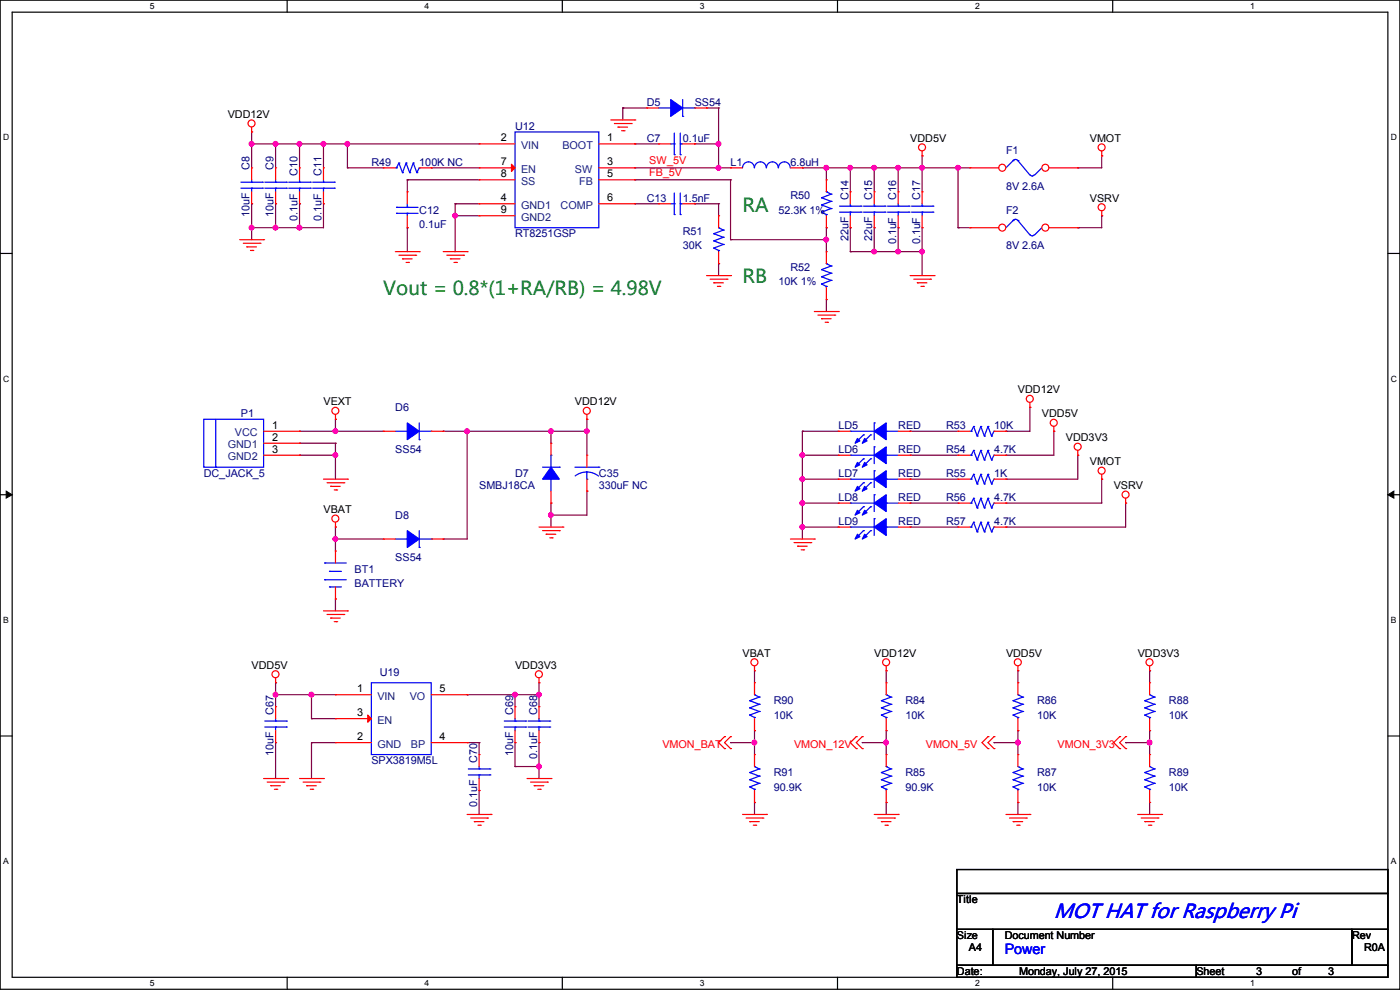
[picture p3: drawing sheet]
<svg xmlns="http://www.w3.org/2000/svg" width="297mm" height="210mm" viewBox="0 0 297 210" stroke-linecap="round" stroke-linejoin="round" font-family="sans-serif">
<path d="M0 0h297v209.8h-297zM2.6 2.6h291.8v204.7h-291.8z" fill="none" stroke="#000" stroke-width=".25"/>
<g fill="#fff">
<path d="M31.7 .3h1v2h-1z"/>
<path d="M31.7 207.6h1v1.9h-1z"/>
</g>
<path d="M60.9 0v2.6M60.9 207.3v2.5" fill="none" stroke="#000" stroke-width=".25"/>
<g fill="#fff">
<path d="M90.1 .3h1v2h-1z"/>
<path d="M90.1 207.6h1v1.9h-1z"/>
</g>
<path d="M119.3 0v2.6M119.3 207.3v2.5" fill="none" stroke="#000" stroke-width=".25"/>
<g fill="#fff">
<path d="M148.5 .3h.9v2h-.9z"/>
<path d="M148.5 207.6h.9v1.9h-.9z"/>
</g>
<path d="M177.7 0v2.6M177.7 207.3v2.5" fill="none" stroke="#000" stroke-width=".25"/>
<g fill="#fff">
<path d="M206.8 .3h1v2h-1z"/>
<path d="M206.8 207.6h1v1.9h-1z"/>
</g>
<path d="M236.1 0v2.6M236.1 207.3v2.5" fill="none" stroke="#000" stroke-width=".25"/>
<g fill="#fff">
<path d="M265.2 .3h1v2h-1z"/>
<path d="M265.2 207.6h1v1.9h-1z"/>
<path d="M.7 28.2h1.2v1.9h-1.2z"/>
<path d="M295.1 28.2h1.2v1.9h-1.2z"/>
<path d="M.7 79.3h1.2v2h-1.2z"/>
<path d="M295.1 79.3h1.2v2h-1.2z"/>
</g>
<path d="M0 53.8h2.6M294.4 53.8h2.6" fill="none" stroke="#000" stroke-width=".25"/>
<g fill="#fff">
<path d="M.7 130.5h1.2v2h-1.2z"/>
<path d="M295.1 130.5h1.1v2h-1.1z"/>
</g>
<path d="M0 104.9h2.6M294.4 104.9h2.6" fill="none" stroke="#000" stroke-width=".25"/>
<path d="M1.3 104.2l1.3 .7-1.3 .8zM294.4 104.9l1.3-.7v1.5z" fill="#000" stroke="#000" stroke-width=".21"/>
<g fill="#fff">
<path d="M.7 181.7h1.2v2h-1.2z"/>
<path d="M295.1 181.7h1.1v2h-1.1z"/>
</g>
<path d="M0 156.1h2.6M294.4 156.1h2.6M203 184.4h91.4v5.1h-91.4zM203 189.5h91.4v7.6h-91.4zM203 197.1h7.6v7.7h-7.6zM210.6 197.1h76.2v7.7h-76.2zM286.8 197.1h7.6v7.7h-7.6zM203 204.8h50.8v2.5h-50.8zM253.8 204.8h40.6v2.5h-40.6z" fill="none" stroke="#000" stroke-width=".25"/>
<g fill="none" stroke="#800040" stroke-width=".25">
<path d="M53.4 30.5h.1M53.4 28h.1M53.4 28v7.6M53.4 30.5h48.2M58.5 30.5h.1M58.5 30.5v5.1M63.5 30.5h.1M63.5 30.5v5.1M68.6 30.5h.1M68.6 30.5v5.1M73.7 35.6h.1M73.7 30.5h.1"/>
<path d="M73.7 35.6h7.6M73.7 30.5v5.1M86.4 38.1h.1M86.4 38.1v2.6M86.4 38.1h15.2M91.5 35.6h.1M91.5 35.6h10.1M132.1 22.9h.1M132.1 22.9v2.5M132.1 22.9h5.1M134.7 30.5h.1M134.7 38.1h.1"/>
<path d="M134.7 35.6h.1M134.7 35.6h20.3M134.7 30.5h5M134.7 38.1h20.3M147.4 30.5h.1M147.4 30.5h5M149.9 22.9h.1M149.9 22.9h2.5M152.4 35.6h.1M152.4 30.5h.1M152.4 22.9h.1M152.4 22.9v12.7"/>
<path d="M155 38.1h.1M155 38.1v12.7M170.2 35.6h.1M170.2 35.6h35.6M175.3 35.6h.1M175.3 35.6v2.5M180.4 35.6h.1M180.4 35.6v5.1M185.5 35.6h.1M185.5 35.6v5.1M190.5 35.6h.1M190.5 35.6v5.1"/>
<path d="M195.6 33.1h.1M195.6 35.6h.1M195.6 33.1v7.6M203.2 35.6h.1M203.2 35.6v12.7M228.6 35.6h.1M233.7 33.1h.1M233.7 33.1v2.5h-5.1M53.4 48.3h.1M53.4 43.2h.1M53.4 43.2v7.6M58.5 48.3h.1"/>
<path d="M58.5 43.2h.1M58.5 43.2v5.1M63.5 43.2h.1M63.5 48.3h.1M63.5 43.2v5.1M68.6 43.2h.1M68.6 43.2v5.1h-15.2M86.4 48.3h.1M86.4 48.3v5.1M96.6 45.8h.1M96.6 43.2h.1M96.6 43.2v10.2"/>
<path d="M96.6 43.2h5M96.6 45.8h5M134.7 43.2h.1M134.7 43.2h5M147.4 43.2h.1M147.4 43.2h5M152.4 43.2h.1M152.4 55.9h.1M152.4 43.2v2.6M152.4 55.9v2.6M155 50.8h.1M155 50.8h20.3"/>
<path d="M175.3 50.8h.1M175.3 48.3h.1M175.3 48.3v5.1M180.4 48.3h.1M180.4 53.4h.1M180.4 48.3v5.1M180.4 53.4h15.2M185.5 53.4h.1M185.5 48.3h.1M185.5 48.3v5.1M190.5 48.3h.1M190.5 53.4h.1"/>
<path d="M190.5 48.3v5.1M195.6 53.4h.1M195.6 48.3h.1M195.6 48.3v10.2M203.2 48.3h.1M203.2 48.3h2.6M228.6 48.3h.1M233.7 45.8h.1M233.7 45.8v2.5h-5.1M175.3 63.5h.1M175.3 63.5v2.6M63.5 91.5h.1"/>
<path d="M63.5 94h.1M63.5 96.6h.1M63.5 91.5h17.8M63.5 94h7.7M63.5 96.6h7.7M71.2 94h.1M71.2 96.6h.1M71.2 88.9h.1M71.2 91.5h.1M71.2 88.9v2.6M71.2 94v7.6M94 91.5h.1"/>
<path d="M94 91.5h30.5M99.1 91.5h.1M99.1 91.5v22.8h-5.1M116.9 91.5h.1M116.9 91.5v2.5M124.5 88.9h.1M124.5 91.5h.1M124.5 88.9v7.7M170.2 96.6h.1M170.2 91.5h.1M170.2 91.5h7.6M170.2 96.6h7.6"/>
<path d="M170.2 91.5v22.8M193.1 96.6h.1M193.1 91.5h.1M193.1 91.5h10.1M193.1 96.6h10.1M213.4 96.6h.1M213.4 91.5h.1M218.5 86.4h.1M218.5 86.4v5.1h-5.1M223.6 91.5h.1M223.6 91.5v5.1h-10.2M228.6 96.6h.1"/>
<path d="M228.6 96.6v5h-15.2M71.2 111.8h.1M71.2 114.3h.1M71.2 111.8v5.1M71.2 114.3h10.1M94 114.3h.1M116.9 109.3h.1M116.9 106.7h.1M116.9 106.7v5.1M124.5 104.2h.1M124.5 104.2v5.1h-7.6M170.2 101.6h.1"/>
<path d="M170.2 106.7h.1M170.2 111.8h.1M170.2 101.6h7.6M170.2 106.7h7.6M170.2 111.8h7.6M193.1 101.6h.1M193.1 106.7h.1M193.1 111.8h.1M193.1 101.6h10.1M193.1 106.7h10.1M193.1 111.8h10.1M213.4 101.6h.1"/>
<path d="M213.4 106.7h.1M213.4 111.8h.1M233.7 101.6h.1M233.7 101.6v5.1h-20.3M238.8 106.7h.1M238.8 106.7v5.1h-25.4M71.2 127h.1M71.2 127v2.6M58.5 144.8h.1M58.5 147.4h.1M58.5 157.5h.1M58.5 144.8v5.1"/>
<path d="M58.5 157.5v7.6M58.5 147.4h12.7M66.1 152.4h.1M66.1 147.4h.1M66.1 157.5h.1M66.1 157.5h5.1M66.1 152.4h5.1M66.1 147.4v5M66.1 157.5v7.6M99.1 157.5h.1M99.1 147.4h.1M99.1 157.5h2.5"/>
<path d="M99.1 147.4h15.2M101.6 157.5h.1M101.6 157.5v2.6M109.3 157.5h.1M109.3 147.4h.1M109.3 147.4v2.5M109.3 157.5v5.1M114.3 147.4h.1M114.3 144.8h.1M114.3 157.5h.1M114.3 144.8v5.1M114.3 157.5v7.6"/>
<path d="M155 157.5h.1M155 157.5h5.1M160.1 142.3h.1M160.1 155h.1M160.1 157.5h.1M160.1 142.3v2.5M160.1 155v5.1M182.9 157.5h.1M182.9 157.5h5.1M188 142.3h.1M188 155h.1M188 157.5h.1"/>
<path d="M188 142.3v2.5M188 155v5.1M210.9 157.5h.1M210.9 157.5h5M215.9 142.3h.1M215.9 155h.1M215.9 157.5h.1M215.9 142.3v2.5M215.9 155v5.1M238.8 157.5h.1M238.8 157.5h5.1M243.9 142.3h.1"/>
<path d="M243.9 155h.1M243.9 157.5h.1M243.9 142.3v2.5M243.9 155v5.1M101.6 167.7h.1M101.6 167.7v5.1M109.3 162.6h.1M109.3 162.6h5M114.3 162.6h.1M160.1 170.2h.1M160.1 170.2v2.6M188 170.2h.1"/>
<path d="M188 170.2v2.6M215.9 170.2h.1M215.9 170.2v2.6M243.9 170.2h.1M243.9 170.2v2.6"/>
</g>
<g fill="#f0f" stroke="#f0f" stroke-width=".25">
<circle cx="195.6" cy="53.4" r=".49"/>
<circle cx="195.6" cy="35.6" r=".49"/>
<circle cx="190.5" cy="53.4" r=".49"/>
<circle cx="185.4" cy="53.4" r=".49"/>
<circle cx="190.5" cy="35.6" r=".49"/>
<circle cx="185.4" cy="35.6" r=".49"/>
<circle cx="180.4" cy="35.6" r=".49"/>
<circle cx="53.4" cy="48.3" r=".49"/>
<circle cx="53.4" cy="30.5" r=".49"/>
<circle cx="63.5" cy="30.5" r=".49"/>
<circle cx="58.4" cy="30.5" r=".49"/>
<circle cx="58.4" cy="48.3" r=".49"/>
<circle cx="152.4" cy="30.5" r=".49"/>
<circle cx="175.3" cy="35.6" r=".49"/>
<circle cx="96.5" cy="45.7" r=".49"/>
<circle cx="152.4" cy="35.6" r=".49"/>
<circle cx="175.3" cy="50.8" r=".49"/>
<circle cx="68.6" cy="30.5" r=".49"/>
<circle cx="63.5" cy="48.3" r=".49"/>
<circle cx="71.1" cy="96.5" r=".49"/>
<circle cx="73.7" cy="30.5" r=".49"/>
<circle cx="71.1" cy="114.3" r=".49"/>
<circle cx="71.1" cy="91.5" r=".49"/>
<circle cx="99.1" cy="91.5" r=".49"/>
<circle cx="116.9" cy="109.2" r=".49"/>
<circle cx="124.5" cy="91.5" r=".49"/>
<circle cx="116.9" cy="91.5" r=".49"/>
<circle cx="170.2" cy="101.6" r=".49"/>
<circle cx="170.2" cy="96.5" r=".49"/>
<circle cx="203.2" cy="35.6" r=".49"/>
<circle cx="170.2" cy="111.8" r=".49"/>
<circle cx="170.2" cy="106.7" r=".49"/>
<circle cx="188" cy="157.5" r=".49"/>
<circle cx="215.9" cy="157.5" r=".49"/>
<circle cx="243.9" cy="157.5" r=".49"/>
<circle cx="160" cy="157.5" r=".49"/>
<circle cx="58.4" cy="147.3" r=".49"/>
<circle cx="66.1" cy="147.3" r=".49"/>
<circle cx="114.3" cy="147.3" r=".49"/>
<circle cx="109.2" cy="147.3" r=".49"/>
<circle cx="114.3" cy="162.6" r=".49"/>
</g>
<g fill="none" stroke="#f00" stroke-width=".25">
<path d="M53.4 28h.1M53.4 35.6h.1M53.4 27v1M53.4 35.6v2.5M129.6 25.4h5.1M130.3 26.2h3.6M131.1 27h.1M131.1 27h2M131.9 27.7h.5M132.4 27.7h.1M133.9 26.2h.1M134.7 25.4h.1"/>
<path d="M195.6 33.1h.1M195.6 32v1.1M233.7 33.1h.1M233.7 32v1.1M50.8 50.8h5.1M51.6 51.6h3.6M52.4 52.4h.1M52.4 52.4h2M53.1 53.1h.5M53.4 43.2h.1M53.4 40.7v2.5M53.6 53.1h.1"/>
<path d="M55.2 51.6h.1M55.9 50.8h.1M83.9 53.4h5M84.6 54.1h3.6M85.4 54.9h.1M85.4 54.9h2M86.1 55.7h.6M86.7 55.7h.1M88.2 54.1h.1M88.9 53.4h.1M94 53.4h5.1M94.8 54.1h3.5"/>
<path d="M95.5 54.9h.1M95.5 54.9h2.1M96.3 55.7h.5M96.8 55.7h.1M98.3 54.1h.1M99.1 53.4h.1M149.9 58.5h5.1M150.7 59.2h3.5M151.4 60h.1M151.4 60h2.1M154.2 59.2h.1M155 58.5h.1"/>
<path d="M175.3 53.4h.1M175.3 53.4v2.5M193.1 58.5h5.1M193.8 59.2h3.6M194.6 60h.1M194.6 60h2M197.4 59.2h.1M198.2 58.5h.1M233.7 45.8h.1M233.7 44.7v1.1M152.2 60.7h.5M152.7 60.7h.1"/>
<path d="M172.8 66.1h5M173.5 66.8h3.6M174.3 67.6h.1M174.3 67.6h2M175 68.4h.6M175.3 63.5h.1M175.3 61v2.5M175.6 68.4h.1M177.1 66.8h.1M177.8 66.1h.1M195.4 60.7h.5M195.9 60.7h.1"/>
<path d="M71.2 88.9h.1M71.2 87.9v1M124.5 88.9h.1M124.5 87.9v1M218.5 86.4h.1M218.5 85.4v1M223.6 91.5h.1M223.6 90.5v1M228.6 96.6h.1M228.6 95.5v1.1M68.6 101.6h5.1M69.4 102.4h3.5"/>
<path d="M70.1 103.2h.1M70.1 103.2h2.1M70.9 103.9h.5M71.2 111.8h.1M71.2 110.8v1M71.4 103.9h.1M72.9 102.4h.1M73.7 101.6h.1M114.3 111.8h5.1M115.1 112.6h3.6M115.9 113.3h.1M115.9 113.3h2"/>
<path d="M116.6 114.1h.5M117.1 114.1h.1M118.7 112.6h.1M119.4 111.8h.1M167.7 114.3h5.1M168.4 115.1h3.6M169.2 115.9h.1M169.2 115.9h2M170 116.6h.5M170.5 116.6h.1M172 115.1h.1M172.8 114.3h.1"/>
<path d="M233.7 101.6h.1M233.7 100.6v1M238.8 106.7h.1M238.8 105.7v1M68.6 129.6h5.1M69.4 130.3h3.5M70.1 131.1h.1M70.1 131.1h2.1M70.9 131.9h.5M71.4 131.9h.1M72.9 130.3h.1M73.7 129.6h.1"/>
<path d="M58.5 144.8h.1M58.5 143.8v1M114.3 144.8h.1M114.3 149.9h.1M114.3 157.5h.1M114.3 143.8v1M114.3 149.9v2.5M114.3 155v2.5M153.7 156.3h.1M153.7 158.8h.1M153.7 156.3l-1.3 1.2 1.3 1.3M155 156.3h.1"/>
<path d="M155 158.8h.1M155 156.3l-1.3 1.2 1.3 1.3M160.1 142.3h.1M160.1 144.8h.1M160.1 155h.1M160.1 141.3v1M160.1 144.8v2.6M160.1 152.4v2.6M181.7 156.3h.1M181.7 158.8h.1M181.7 156.3l-1.3 1.2 1.3 1.3M182.9 156.3h.1"/>
<path d="M182.9 158.8h.1M182.9 156.3l-1.2 1.2 1.2 1.3M188 142.3h.1M188 141.3v1M209.6 156.3h.1M209.6 158.8h.1M209.6 156.3l-1.3 1.2 1.3 1.3M210.9 156.3h.1M210.9 158.8h.1M210.9 156.3l-1.3 1.2 1.3 1.3M215.9 142.3h.1M215.9 141.3v1"/>
<path d="M237.5 156.3h.1M237.5 158.8h.1M237.5 156.3l-1.2 1.2 1.2 1.3M238.8 156.3h.1M238.8 158.8h.1M238.8 156.3l-1.3 1.2 1.3 1.3M243.9 142.3h.1M243.9 141.3v1M55.9 165.1h5.1M56.7 165.9h3.5M57.4 166.7h.1M57.4 166.7h2.1"/>
<path d="M58.2 167.4h.5M58.7 167.4h.1M60.2 165.9h.1M61 165.1h.1M63.5 165.1h5.1M64.3 165.9h3.6M65.1 166.7h.1M65.1 166.7h2M65.8 167.4h.5M66.3 167.4h.1M67.9 165.9h.1M68.6 165.1h.1"/>
<path d="M99.1 172.8h5.1M99.9 173.5h3.5M100.6 174.3h.1M100.6 174.3h2.1M101.4 175h.5M101.9 175h.1M103.4 173.5h.1M104.2 172.8h.1M111.8 165.1h5.1M112.6 165.9h3.5M113.3 166.7h.1M113.3 166.7h2.1"/>
<path d="M114.1 167.4h.5M114.6 167.4h.1M116.1 165.9h.1M116.9 165.1h.1M157.5 172.8h5.1M158.3 173.5h3.5M159 174.3h.1M159 174.3h2.1M159.8 175h.5M160.3 175h.1M161.8 173.5h.1M162.6 172.8h.1"/>
<path d="M185.5 172.8h5M186.2 173.5h3.6M187 174.3h.1M187 174.3h2M187.7 175h.6M188.3 175h.1M189.8 173.5h.1M190.5 172.8h.1M213.4 172.8h5.1M214.2 173.5h3.5M214.9 174.3h.1M214.9 174.3h2.1"/>
<path d="M215.7 175h.5M216.2 175h.1M217.7 173.5h.1M218.5 172.8h.1M241.3 172.8h5.1M242.1 173.5h3.6M242.9 174.3h.1M242.9 174.3h2M243.6 175h.5M244.1 175h.1M245.7 173.5h.1M246.4 172.8h.1"/>
<circle cx="53.4" cy="26.2" r=".74"/>
<circle cx="195.6" cy="31.3" r=".74"/>
<circle cx="233.7" cy="31.3" r=".74"/>
<circle cx="233.7" cy="44" r=".74"/>
<circle cx="71.1" cy="87.1" r=".74"/>
<circle cx="124.5" cy="87.1" r=".74"/>
<circle cx="218.5" cy="84.6" r=".74"/>
<circle cx="223.5" cy="89.7" r=".74"/>
<circle cx="228.6" cy="94.8" r=".74"/>
<circle cx="233.7" cy="99.8" r=".74"/>
<circle cx="71.1" cy="110" r=".74"/>
<circle cx="238.8" cy="104.9" r=".74"/>
<circle cx="58.4" cy="143" r=".74"/>
<circle cx="114.3" cy="143" r=".74"/>
<circle cx="160" cy="140.5" r=".74"/>
<circle cx="188" cy="140.5" r=".74"/>
<circle cx="215.9" cy="140.5" r=".74"/>
<circle cx="243.9" cy="140.5" r=".74"/>
</g>
<g fill="none" stroke="#00f" stroke-width=".25">
<path d="M51.1 39.9h4.6M51.1 38.7h4.6M53.4 38.7h.1M53.4 39.9h.1M53.4 38.1v.6M53.4 39.9v.8M55.7 39.9h.1M55.7 38.7h.1M174.3 58.7h.1M174.3 57.2h.1M174.3 58.7l2 .8M174.3 57.2l2 .8"/>
<path d="M175.3 55.9h.1M175.3 55.9l1 .5M176.3 59.5h.1M176.3 58h.1M176.3 56.4h.1M176.3 59.5l-2 .7M176.3 58l-2 .7M176.3 56.4l-2 .8M214.9 46.7a.74 .74 0 0 1 1.1 .1M214.9 46.8h.1M214.9 46.8l-1.5 1.5M215.9 46.8h.1"/>
<path d="M215.9 46.8l2.6 3M219.4 49.8a.49 .49 0 0 1-.9 0M221 48.3h.1M221 48.3l-1.5 1.5M174.3 60.2h.1M174.3 60.2l1 .5M175.3 60.7h.1M175.3 60.7v.3M112.1 154.2h4.5M112.1 153h4.5M114.3 153h.1M114.3 154.2h.1"/>
<path d="M114.3 152.4v.6M114.3 154.2v.8M116.6 154.2h.1M116.6 153h.1M159 151.7h.1M159 150.2h.1M159 148.6h.1M159 151.7l1.1 .5M159 150.2l2.1 .7M159 148.6l2.1 .8M160.1 147.4h.1M160.1 152.2h.1"/>
<path d="M160.1 147.4l1 .5M160.1 152.2v.2M161.1 150.9h.1M161.1 149.4h.1M161.1 147.9h.1M161.1 150.9l-2.1 .8M161.1 149.4l-2.1 .8M161.1 147.9l-2.1 .7"/>
</g>
<circle cx="212.6" cy="48.3" r=".74" fill="#fff" stroke="#f00" stroke-width=".25"/>
<path d="M205.8 48.3h.1M205.8 48.3h6.1" fill="none" stroke="#f00" stroke-width=".25"/>
<circle cx="221.8" cy="48.3" r=".74" fill="#fff" stroke="#f00" stroke-width=".25"/>
<g fill="none" stroke="#f00" stroke-width=".25">
<path d="M63.5 35.6h.1M63.5 35.6v2.5M81.3 35.6h.1M81.3 35.6h2.6M88.9 35.6h2.6M91.5 35.6h.1M101.6 30.5h.1M101.6 35.6h.1M101.6 38.1h.1M101.6 35.6h7.7M101.6 30.5h7.7M101.6 38.1h7.7"/>
<path d="M127 35.6h7.7M127 30.5h7.7M127 38.1h7.7M134.7 30.5h.1M134.7 35.6h.1M134.7 38.1h.1M139.7 30.5h.1M139.7 30.5h2.6M144.8 30.5h2.6M147.4 30.5h.1M155 35.6h.1M155 35.6h2.5"/>
<path d="M167.7 35.6h2.5M170.2 35.6h.1M63.5 43.2h.1M63.5 40.7v2.5M86.4 48.3h.1M86.4 40.7h.1M86.4 40.7v2.5M86.4 45.8v2.5M101.6 43.2h.1M101.6 45.8h.1M101.6 43.2h7.7M101.6 45.8h7.7"/>
<path d="M127 43.2h7.7M134.7 43.2h.1M139.7 43.2h.1M139.7 43.2h2.6M144.8 43.2h2.6M147.4 43.2h.1M152.4 45.8h.1M152.4 55.9h.1M152.4 45.8v2.5M152.4 53.4v2.5M180.4 40.7h.1M180.4 48.3h.1"/>
<path d="M180.4 40.7v2.5M180.4 45.8v2.5M190.5 40.7h.1M190.5 48.3h.1M190.5 40.7v2.5M190.5 45.8v2.5M195.6 40.7h.1M195.6 48.3h.1M195.6 40.7v2.5M195.6 45.8v2.5M222.5 48.3h6.1M228.6 48.3h.1"/>
<path d="M55.9 91.5h7.6M55.9 94h7.6M55.9 96.6h7.6M63.5 91.5h.1M63.5 94h.1M63.5 96.6h.1M116.9 94h.1M116.9 94v2.6M124.5 96.6h.1M124.5 96.6v2.5M177.8 91.5h.1M177.8 96.6h.1"/>
<path d="M177.8 91.5h2.6M177.8 96.6h2.6M190.5 91.5h2.6M190.5 96.6h2.6M193.1 91.5h.1M193.1 96.6h.1M71.2 116.9h.1M71.2 116.9v2.5M81.3 114.3h.1M81.3 114.3h2.6M91.5 114.3h2.5M94 114.3h.1"/>
<path d="M116.9 106.7h.1M116.9 104.2v2.5M124.5 104.2h.1M124.5 101.6v2.6M177.8 101.6h.1M177.8 106.7h.1M177.8 111.8h.1M177.8 101.6h2.6M177.8 106.7h2.6M177.8 111.8h2.6M190.5 101.6h2.6M190.5 106.7h2.6"/>
<path d="M190.5 111.8h2.6M193.1 101.6h.1M193.1 106.7h.1M193.1 111.8h.1M203.2 101.6h.1M203.2 106.7h.1M203.2 111.8h.1M203.2 101.6h2.6M203.2 106.7h2.6M203.2 111.8h2.6M210.9 101.6h2.5M210.9 106.7h2.5"/>
<path d="M210.9 111.8h2.5M213.4 101.6h.1M213.4 106.7h.1M213.4 111.8h.1M71.2 127h.1M71.2 124.5v2.5M58.5 149.9h.1M58.5 157.5h.1M58.5 149.9v2.5M58.5 155v2.5M71.2 147.4h.1M71.2 157.5h.1"/>
<path d="M71.2 152.4h.1M71.2 147.4h7.6M71.2 157.5h7.6M71.2 152.4h7.6M91.5 147.4h7.6M91.5 157.5h7.6M99.1 147.4h.1M99.1 157.5h.1M109.3 149.9h.1M109.3 157.5h.1M109.3 149.9v2.5M109.3 155v2.5"/>
<path d="M188 144.8h.1M188 155h.1M188 144.8v2.6M188 152.4v2.6M101.6 160.1h.1M101.6 167.7h.1M101.6 160.1v2.5M101.6 165.1v2.6M160.1 160.1h.1M160.1 170.2h.1M160.1 160.1v2.5M160.1 167.7v2.5"/>
<path d="M188 160.1h.1M188 170.2h.1M188 160.1v2.5M188 167.7v2.5M215.9 160.1h.1M215.9 170.2h.1M215.9 160.1v2.5M215.9 167.7v2.5M243.9 160.1h.1M243.9 170.2h.1M243.9 160.1v2.5M243.9 167.7v2.5"/>
</g>
<g fill="none" stroke="#00f" stroke-width=".25">
<path d="M61.3 39.9h4.5M61.3 38.7h4.5M63.5 38.7h.1M63.5 39.9h.1M63.5 38.1v.6M63.5 39.9v.8M65.8 39.9h.1M65.8 38.7h.1M83.9 35.6h.2M84.1 35.6h.1M84.6 34.6h.1M84.6 34.6l-.5 1"/>
<path d="M84.6 34.6l.8 2M85.4 36.6h.1M86.1 34.6h.1M86.1 34.6l-.7 2M86.1 34.6l.8 2M86.9 36.6h.1M87.7 34.6h.1M87.7 34.6l-.8 2M87.7 34.6l.7 2M88.4 36.6h.1M88.9 35.6h.1M88.9 35.6l-.5 1"/>
<path d="M109.3 28h17.7v20.3h-17.7zM142.3 30.5h.7M143 32.8h.1M143 30.5h.1M143 28.2v4.6M144.3 30.5h.1M144.3 32.8h.1M144.3 28.2v4.6M144.3 30.5h.5M157.5 35.6a1.25 1.25 0 0 1 1.3-1.3 1.25 1.25 0 0 1 1.2 1.3M160.1 35.6a1.25 1.25 0 0 1 1.2-1.3 1.25 1.25 0 0 1 1.3 1.3M162.6 35.6a1.25 1.25 0 0 1 1.3-1.3 1.25 1.25 0 0 1 1.2 1.3"/>
<path d="M165.1 35.6a1.25 1.25 0 0 1 1.3-1.3 1.25 1.25 0 0 1 1.2 1.3M214.9 34a.74 .74 0 0 1 1.1 .1M214.9 34.1h.1M214.9 34.1l-1.5 1.5M215.9 34.1h.1M215.9 34.1l2.6 3M219.4 37.1a.49 .49 0 0 1-.9 0M221 35.6h.1M221 35.6l-1.5 1.5M84.1 44h.1M84.1 45.3h.1M84.1 44h4.6"/>
<path d="M84.1 45.3h4.6M86.4 45.3h.1M86.4 44h.1M86.4 43.2v.8M86.4 45.3v.5M142.3 43.2h.7M143 45.5h.1M143 43.2h.1M143 40.9v4.6M144.3 43.2h.1M144.3 45.5h.1M144.3 43.2h.5"/>
<path d="M144.3 40.9v4.6M151.4 52.6h.1M151.4 51.1h.1M151.4 49.6h.1M151.4 52.6l1 .5M151.4 51.1l2.1 .8M151.4 49.6l2.1 .7M152.4 48.3h.1M152.4 53.1h.1M152.4 48.3l1.1 .5M152.4 53.1v.3M153.5 51.9h.1"/>
<path d="M153.5 50.3h.1M153.5 48.8h.1M153.5 51.9l-2.1 .7M153.5 50.3l-2.1 .8M153.5 48.8l-2.1 .8M178.1 45h4.6M178.1 43.7h4.6M180.4 43.7h.1M180.4 45h.1M180.4 43.2v.5M180.4 45v.8M182.7 45h.1"/>
<path d="M182.7 43.7h.1M188.3 45h4.5M188.3 43.7h4.5M190.5 43.7h.1M190.5 45h.1M190.5 43.2v.5M190.5 45v.8M192.8 45h.1M192.8 43.7h.1M193.3 45h4.6M193.3 43.7h4.6M195.6 43.7h.1"/>
<path d="M195.6 45h.1M195.6 43.2v.5M195.6 45v.8M197.9 45h.1M197.9 43.7h.1M43.2 88.9h12.7v10.2h-12.7zM45.8 99.1h.1M45.8 88.9v10.2M115.1 99.1h3.6M116.9 96.6h.1M116.9 96.6v2.5M118.7 99.1h.1"/>
<path d="M122 99.1h5M127 99.1h.1M180.4 91.5h.1M180.4 96.6h.1M180.4 91.5h5.1M180.4 96.6h5.1M183.2 92.2h.1M183.2 97.3h.1M183.2 92.2l-1.5 1.6M183.2 97.3l-1.5 1.5M184.7 92.2h.1M184.7 97.3h.1"/>
<path d="M184.7 92.2l-1.5 1.6M184.7 97.3l-1.5 1.5M185.5 99.9h.1M185.5 89.7h.1M185.5 94.8h.1M185.5 89.7v3.6M185.5 94.8v3.5M185.5 99.9v3.5M188 91.5h.1M188 96.6h.1M188 91.5h2.5M188 96.6h2.5"/>
<path d="M68.9 119.4h.1M68.9 119.4h4.5M83.9 114.3h2.5M86.4 114.3h.1M88.9 116.1h.1M88.9 112.6v3.5M88.9 114.3h2.6M91.5 114.3h.1M116.9 101.6h.1M116.9 101.6v2.6M124.5 101.6h.1M124.5 100.1l1.6 .3 .9 .6"/>
<path d="M124.5 100.1l-1.1 .2-1.4 .7M124.5 100.1v1.5M180.4 101.6h.1M180.4 106.7h.1M180.4 111.8h.1M180.4 101.6h5.1M180.4 106.7h5.1M180.4 111.8h5.1M183.2 102.4h.1M183.2 107.5h.1M183.2 112.6h.1M183.2 102.4l-1.5 1.5"/>
<path d="M183.2 107.5l-1.5 1.5M183.2 112.6l-1.5 1.5M184.7 102.4h.1M184.7 107.5h.1M184.7 112.6h.1M184.7 102.4l-1.5 1.5M184.7 107.5l-1.5 1.5M184.7 112.6l-1.5 1.5M185.5 104.9h.1M185.5 110h.1M185.5 104.9v3.6M185.5 110v3.6"/>
<path d="M188 101.6h.1M188 106.7h.1M188 111.8h.1M188 101.6h2.5M188 106.7h2.5M188 111.8h2.5M205.8 101.6h.2M205.8 106.7h.2M205.8 111.8h.2M206 101.6h.1M206 106.7h.1M206 111.8h.1"/>
<path d="M206.5 100.6h.1M206.5 105.7h.1M206.5 110.8h.1M206.5 100.6l-.5 1M206.5 100.6l.8 2.1M206.5 105.7l-.5 1M206.5 105.7l.8 2M206.5 110.8l-.5 1M206.5 110.8l.8 2M207.3 102.7h.1M207.3 107.7h.1M207.3 112.8h.1"/>
<path d="M208.1 100.6h.1M208.1 105.7h.1M208.1 110.8h.1M208.1 100.6l-.8 2.1M208.1 100.6l.7 2.1M208.1 105.7l-.8 2M208.1 105.7l.7 2M208.1 110.8l-.8 2M208.1 110.8l.7 2M208.8 102.7h.1M208.8 107.7h.1M208.8 112.8h.1"/>
<path d="M209.6 100.6h.1M209.6 105.7h.1M209.6 110.8h.1M209.6 100.6l-.8 2.1M209.6 100.6l.8 2.1M209.6 105.7l-.8 2M209.6 105.7l.8 2M209.6 110.8l-.8 2M209.6 110.8l.8 2M210.4 102.7h.1M210.4 107.7h.1M210.4 112.8h.1"/>
<path d="M210.9 101.6h.1M210.9 106.7h.1M210.9 111.8h.1M210.9 101.6l-.5 1.1M210.9 106.7l-.5 1M210.9 111.8l-.5 1M68.9 123h.1M68.9 123h4.5M69.9 124.5h.1M69.9 121.2h.1M69.9 124.5h2.5M69.9 121.2h2.5"/>
<path d="M56.2 154.2h4.5M56.2 153h4.5M58.5 153h.1M58.5 154.2h.1M58.5 152.4v.6M58.5 154.2v.8M60.7 154.2h.1M60.7 153h.1M78.8 144.8h12.7v15.3h-12.7zM107 154.2h4.5M107 153h4.5M109.3 153h.1"/>
<path d="M109.3 154.2h.1M109.3 152.4v.6M109.3 154.2v.8M111.5 154.2h.1M111.5 153h.1M187 151.7h.1M187 150.2h.1M187 148.6h.1M187 151.7l1 .5M187 150.2l2 .7M187 148.6l2 .8M188 147.4h.1"/>
<path d="M188 152.2h.1M188 147.4l1 .5M188 152.2v.2M189 150.9h.1M189 149.4h.1M189 147.9h.1M189 150.9l-2 .8M189 149.4l-2 .8M189 147.9l-2 .7M99.4 164.4h4.5M99.4 163.1h4.5M101.6 163.1h.1"/>
<path d="M101.6 164.4h.1M101.6 162.6v.5M101.6 164.4v.7M103.9 164.4h.1M103.9 163.1h.1M159 166.9h.1M159 165.4h.1M159 163.9h.1M159 166.9l1.1 .5M159 165.4l2.1 .8M159 163.9l2.1 .7M160.1 162.6h.1"/>
<path d="M160.1 167.4h.1M160.1 162.6l1 .5M160.1 167.4v.3M161.1 166.2h.1M161.1 164.6h.1M161.1 163.1h.1M161.1 166.2l-2.1 .7M161.1 164.6l-2.1 .8M161.1 163.1l-2.1 .8M187 166.9h.1M187 165.4h.1M187 163.9h.1"/>
<path d="M187 166.9l1 .5M187 165.4l2 .8M187 163.9l2 .7M188 162.6h.1M188 167.4h.1M188 167.4v.3M188 162.6l1 .5M189 166.2h.1M189 164.6h.1M189 163.1h.1M189 166.2l-2 .7M189 164.6l-2 .8"/>
<path d="M189 163.1l-2 .8M214.9 166.9h.1M214.9 165.4h.1M214.9 163.9h.1M214.9 166.9l1 .5M214.9 165.4l2.1 .8M214.9 163.9l2.1 .7M215.9 162.6h.1M215.9 167.4h.1M215.9 162.6l1.1 .5M215.9 167.4v.3M217 166.2h.1"/>
<path d="M217 164.6h.1M217 163.1h.1M217 166.2l-2.1 .7M217 164.6l-2.1 .8M217 163.1l-2.1 .8M242.9 166.9h.1M242.9 165.4h.1M242.9 163.9h.1M242.9 166.9l1 .5M242.9 165.4l2 .8M242.9 163.9l2 .7M243.9 162.6h.1"/>
<path d="M243.9 167.4h.1M243.9 162.6l1 .5M243.9 167.4v.3M244.9 166.2h.1M244.9 164.6h.1M244.9 163.1h.1M244.9 166.2l-2 .7M244.9 164.6l-2 .8M244.9 163.1l-2 .8"/>
</g>
<g fill="#f00" stroke="#f00" stroke-width=".25">
<path d="M78 151.7l.8 .7-.8 .8z"/>
<path d="M108.5 34.8l.8 .8-.8 .8z"/>
</g>
<g fill="#00f" stroke="#00f" stroke-width=".25">
<path d="M185.5 101.6l2.5-1.7v3.5z" fill-rule="evenodd"/>
<path d="M181.9 103.2l.5 .5-1 .5z" fill-rule="evenodd"/>
<path d="M183.4 103.2l.5 .5-1 .5z" fill-rule="evenodd"/>
<path d="M185.5 106.7l2.5-1.8v3.6z" fill-rule="evenodd"/>
<path d="M181.9 108.2l.5 .6-1 .5z" fill-rule="evenodd"/>
<path d="M183.4 108.2l.5 .6-1 .5z" fill-rule="evenodd"/>
<path d="M116.9 99.1l1.8 2.5h-3.6z" fill-rule="evenodd"/>
<path d="M185.5 111.8l2.5-1.8v3.6z" fill-rule="evenodd"/>
<path d="M181.9 113.3l.5 .5-1 .5z" fill-rule="evenodd"/>
<path d="M183.4 113.3l.5 .5-1 .5z" fill-rule="evenodd"/>
<path d="M185.5 91.5l2.5-1.8v3.6z" fill-rule="evenodd"/>
<path d="M181.9 93l.5 .5-1 .5z" fill-rule="evenodd"/>
<path d="M183.4 93l.5 .5-1 .5z" fill-rule="evenodd"/>
<path d="M86.4 112.6l2.5 1.7-2.5 1.8z" fill-rule="evenodd"/>
<path d="M185.5 96.6l2.5-1.8v3.5z" fill-rule="evenodd"/>
<path d="M181.9 98.1l.5 .5-1 .5z" fill-rule="evenodd"/>
<path d="M183.4 98.1l.5 .5-1 .5z" fill-rule="evenodd"/>
</g>
<circle cx="212.6" cy="35.6" r=".74" fill="#fff" stroke="#f00" stroke-width=".25"/>
<path d="M205.8 35.6h.1M205.8 35.6h6.1" fill="none" stroke="#f00" stroke-width=".25"/>
<circle cx="221.8" cy="35.6" r=".74" fill="#fff" stroke="#f00" stroke-width=".25"/>
<g fill="none" stroke="#f00" stroke-width=".25">
<path d="M58.5 35.6h.1M58.5 35.6v2.5M68.6 35.6h.1M68.6 35.6v2.5M137.2 22.9h.1M137.2 22.9h2.5M147.4 22.9h2.5M149.9 22.9h.1M175.3 38.1h.1M175.3 38.1v2.6M222.5 35.6h6.1M228.6 35.6h.1"/>
<path d="M58.5 43.2h.1M58.5 40.7v2.5M68.6 43.2h.1M68.6 40.7v2.5M175.3 48.3h.1M175.3 45.8v2.5M185.5 40.7h.1M185.5 48.3h.1M185.5 40.7v2.5M185.5 45.8v2.5M81.3 91.5h.1M81.3 91.5h2.6"/>
<path d="M91.5 91.5h2.5M94 91.5h.1M203.2 91.5h.1M203.2 96.6h.1M203.2 91.5h2.6M203.2 96.6h2.6M210.9 91.5h2.5M210.9 96.6h2.5M213.4 91.5h.1M213.4 96.6h.1M215.9 144.8h.1M215.9 155h.1"/>
<path d="M215.9 144.8v2.6M215.9 152.4v2.6M243.9 144.8h.1M243.9 155h.1M243.9 144.8v2.6M243.9 152.4v2.6"/>
</g>
<g fill="none" stroke="#00f" stroke-width=".25">
<path d="M56.2 39.9h4.5M56.2 38.7h4.5M58.5 38.7h.1M58.5 39.9h.1M58.5 38.1v.6M58.5 39.9v.8M60.7 39.9h.1M60.7 38.7h.1M66.3 39.9h4.6M66.3 38.7h4.6M68.6 38.7h.1M68.6 39.9h.1"/>
<path d="M68.6 38.1v.6M68.6 39.9v.8M70.9 39.9h.1M70.9 38.7h.1M139.7 22.9h2.6M142.3 22.9h.1M144.8 24.7h.1M144.8 21.1v3.6M144.8 22.9h2.6M147.4 22.9h.1M174.3 45h.1M174.3 43.5h.1"/>
<path d="M174.3 42h.1M174.3 45l1 .5M174.3 43.5l2 .7M174.3 42l2 .7M175.3 40.7h.1M175.3 45.5h.1M175.3 40.7l1 .5M175.3 45.5v.3M176.3 44.2h.1M176.3 42.7h.1M176.3 41.2h.1M176.3 44.2l-2 .8"/>
<path d="M176.3 42.7l-2 .8M176.3 41.2l-2 .8M183.2 45h4.5M183.2 43.7h4.5M185.5 43.7h.1M185.5 45h.1M185.5 43.2v.5M185.5 45v.8M187.7 45h.1M187.7 43.7h.1M83.9 91.5h2.5M86.4 91.5h.1"/>
<path d="M88.9 93.3h.1M88.9 89.7v3.6M88.9 91.5h2.6M91.5 91.5h.1M205.8 91.5h.2M205.8 96.6h.2M206 91.5h.1M206 96.6h.1M206.5 90.5h.1M206.5 95.5h.1M206.5 90.5l-.5 1M206.5 90.5l.8 2"/>
<path d="M206.5 95.5l-.5 1.1M206.5 95.5l.8 2.1M207.3 92.5h.1M207.3 97.6h.1M208.1 90.5h.1M208.1 95.5h.1M208.1 90.5l-.8 2M208.1 90.5l.7 2M208.1 95.5l-.8 2.1M208.1 95.5l.7 2.1M208.8 92.5h.1M208.8 97.6h.1"/>
<path d="M209.6 90.5h.1M209.6 95.5h.1M209.6 90.5l-.8 2M209.6 90.5l.8 2M209.6 95.5l-.8 2.1M209.6 95.5l.8 2.1M210.4 92.5h.1M210.4 97.6h.1M210.9 91.5h.1M210.9 96.6h.1M210.9 91.5l-.5 1M210.9 96.6l-.5 1"/>
<path d="M214.9 151.7h.1M214.9 150.2h.1M214.9 148.6h.1M214.9 151.7l1 .5M214.9 150.2l2.1 .7M214.9 148.6l2.1 .8M215.9 147.4h.1M215.9 152.2h.1M215.9 147.4l1.1 .5M215.9 152.2v.2M217 150.9h.1M217 149.4h.1"/>
<path d="M217 147.9h.1M217 150.9l-2.1 .8M217 149.4l-2.1 .8M217 147.9l-2.1 .7M242.9 151.7h.1M242.9 150.2h.1M242.9 148.6h.1M242.9 151.7l1 .5M242.9 150.2l2 .7M242.9 148.6l2 .8M243.9 147.4h.1M243.9 152.2h.1"/>
<path d="M243.9 147.4l1 .5M243.9 152.2v.2M244.9 150.9h.1M244.9 149.4h.1M244.9 147.9h.1M244.9 150.9l-2 .8M244.9 149.4l-2 .8M244.9 147.9l-2 .7"/>
</g>
<g fill="#00f" stroke="#00f" stroke-width=".25">
<path d="M86.4 89.7l2.5 1.8-2.5 1.8z" fill-rule="evenodd"/>
<path d="M142.3 21.1l2.5 1.8-2.5 1.8z" fill-rule="evenodd"/>
</g>
<g fill="#f0f" stroke="#f0f" stroke-width=".25">
<circle cx="195.6" cy="53.4" r=".49"/>
<circle cx="195.6" cy="35.6" r=".49"/>
<circle cx="190.5" cy="53.4" r=".49"/>
<circle cx="185.4" cy="53.4" r=".49"/>
<circle cx="190.5" cy="35.6" r=".49"/>
<circle cx="185.4" cy="35.6" r=".49"/>
<circle cx="180.4" cy="35.6" r=".49"/>
<circle cx="53.4" cy="48.3" r=".49"/>
<circle cx="53.4" cy="30.5" r=".49"/>
<circle cx="63.5" cy="30.5" r=".49"/>
<circle cx="58.4" cy="30.5" r=".49"/>
<circle cx="58.4" cy="48.3" r=".49"/>
<circle cx="152.4" cy="30.5" r=".49"/>
<circle cx="175.3" cy="35.6" r=".49"/>
<circle cx="96.5" cy="45.7" r=".49"/>
<circle cx="152.4" cy="35.6" r=".49"/>
<circle cx="175.3" cy="50.8" r=".49"/>
<circle cx="68.6" cy="30.5" r=".49"/>
<circle cx="63.5" cy="48.3" r=".49"/>
<circle cx="71.1" cy="96.5" r=".49"/>
<circle cx="73.7" cy="30.5" r=".49"/>
<circle cx="71.1" cy="114.3" r=".49"/>
<circle cx="71.1" cy="91.5" r=".49"/>
<circle cx="99.1" cy="91.5" r=".49"/>
<circle cx="116.9" cy="109.2" r=".49"/>
<circle cx="124.5" cy="91.5" r=".49"/>
<circle cx="116.9" cy="91.5" r=".49"/>
<circle cx="170.2" cy="101.6" r=".49"/>
<circle cx="170.2" cy="96.5" r=".49"/>
<circle cx="203.2" cy="35.6" r=".49"/>
<circle cx="170.2" cy="111.8" r=".49"/>
<circle cx="170.2" cy="106.7" r=".49"/>
<circle cx="188" cy="157.5" r=".49"/>
<circle cx="215.9" cy="157.5" r=".49"/>
<circle cx="243.9" cy="157.5" r=".49"/>
<circle cx="160" cy="157.5" r=".49"/>
<circle cx="58.4" cy="147.3" r=".49"/>
<circle cx="66.1" cy="147.3" r=".49"/>
<circle cx="114.3" cy="147.3" r=".49"/>
<circle cx="109.2" cy="147.3" r=".49"/>
<circle cx="114.3" cy="162.6" r=".49"/>
</g>
<text font-size="4.3" fill="#00f" x="223.6" y="194.7">MOT HAT for Raspberry Pi</text>
<g font-size="4.1" fill="#008000">
<text x="157.5" y="44.9">RA</text>
<text x="81.3" y="62.7">Vout = 0.8*(1+RA/RB) = 4.98V</text>
<text x="157.5" y="60.1">RB</text>
</g>
<text font-size="3" fill="#00f" x="213.1" y="202.4">Power</text>
<g font-size="2.3" fill="#000080">
<text x="137.2" y="22.4">D5</text>
<text x="147.4" y="22.4">SS54</text>
<text x="109.3" y="27.5">U12</text>
<text x="78.8" y="35.1">R49</text>
<text x="88.9" y="35.1">100K NC</text>
<text x="137.2" y="30.1">C7</text>
<text x="144.8" y="30.1">0.1uF</text>
<text x="155" y="35.1">L1</text>
<text x="167.7" y="35.1">6.8uH</text>
<text x="213.4" y="32.6">F1</text>
<text x="53" y="36.1" transform="rotate(-90 53 36.1)">C8</text>
<text x="58" y="36.1" transform="rotate(-90 58 36.1)">C9</text>
<text x="63.1" y="37.4" transform="rotate(-90 63.1 37.4)">C10</text>
<text x="68.2" y="37.4" transform="rotate(-90 68.2 37.4)">C11</text>
<text x="213.4" y="40.2">8V 2.6A</text>
<text x="53" y="46" transform="rotate(-90 53 46)">10uF</text>
<text x="58" y="46" transform="rotate(-90 58 46)">10uF</text>
<text x="63.1" y="46.8" transform="rotate(-90 63.1 46.8)">0.1uF</text>
<text x="68.2" y="46.8" transform="rotate(-90 68.2 46.8)">0.1uF</text>
<text x="88.9" y="45.3">C12</text>
<text x="137.2" y="42.8">C13</text>
<text x="144.8" y="42.8">1.5nF</text>
<text x="165.2" y="45.3">52.3K 1%</text>
<text x="167.7" y="42.2">R50</text>
<text x="180" y="42.5" transform="rotate(-90 180 42.5)">C14</text>
<text x="185.1" y="42.5" transform="rotate(-90 185.1 42.5)">C15</text>
<text x="190.1" y="42.5" transform="rotate(-90 190.1 42.5)">C16</text>
<text x="195.2" y="42.5" transform="rotate(-90 195.2 42.5)">C17</text>
<text x="213.4" y="45.3">F2</text>
<text x="88.9" y="48.3">0.1uF</text>
<text x="109.3" y="50.4">RT8251GSP</text>
<text x="144.8" y="49.9">R51</text>
<text x="144.8" y="52.9">30K</text>
<text x="180" y="51.1" transform="rotate(-90 180 51.1)">22uF</text>
<text x="185.1" y="51.1" transform="rotate(-90 185.1 51.1)">22uF</text>
<text x="190.1" y="51.9" transform="rotate(-90 190.1 51.9)">0.1uF</text>
<text x="195.2" y="51.9" transform="rotate(-90 195.2 51.9)">0.1uF</text>
<text x="213.4" y="52.9">8V 2.6A</text>
<text x="167.7" y="57.5">R52</text>
<text x="165.2" y="60.5">10K 1%</text>
<text x="51.1" y="88.5">P1</text>
<text x="83.9" y="87.2">D6</text>
<text x="177.9" y="91">LD5</text>
<text x="190.6" y="91">RED</text>
<text x="200.7" y="91">R53</text>
<text x="210.9" y="91">10K</text>
<text x="43.2" y="101.2">DC_JACK_5</text>
<text x="83.9" y="96.1">SS54</text>
<text x="109.3" y="101.2">D7</text>
<text x="127" y="101.2">C35</text>
<text x="177.9" y="101.2">LD7</text>
<text x="177.9" y="96.1">LD6</text>
<text x="190.6" y="101.2">RED</text>
<text x="190.6" y="96.1">RED</text>
<text x="200.7" y="101.2">R55</text>
<text x="200.7" y="96.1">R54</text>
<text x="210.9" y="101.2">1K</text>
<text x="210.9" y="96.1">4.7K</text>
<text x="101.6" y="103.7">SMBJ18CA</text>
<text x="127" y="103.7">330uF NC</text>
<text x="177.9" y="106.3">LD8</text>
<text x="190.6" y="106.3">RED</text>
<text x="200.7" y="106.3">R56</text>
<text x="210.9" y="106.3">4.7K</text>
<text x="83.9" y="110.1">D8</text>
<text x="177.9" y="111.3">LD9</text>
<text x="190.6" y="111.3">RED</text>
<text x="200.7" y="111.3">R57</text>
<text x="210.9" y="111.3">4.7K</text>
<text x="83.9" y="119">SS54</text>
<text x="75.2" y="121.5">BT1</text>
<text x="75.2" y="124.5">BATTERY</text>
<text x="80.6" y="143.3">U19</text>
<text x="164.1" y="149.4">R90</text>
<text x="192.1" y="149.4">R84</text>
<text x="220" y="149.4">R86</text>
<text x="248" y="149.4">R88</text>
<text x="58" y="151.7" transform="rotate(-90 58 151.7)">C67</text>
<text x="108.8" y="151.7" transform="rotate(-90 108.8 151.7)">C69</text>
<text x="113.9" y="151.7" transform="rotate(-90 113.9 151.7)">C68</text>
<text x="164.1" y="152.5">10K</text>
<text x="192.1" y="152.5">10K</text>
<text x="220" y="152.5">10K</text>
<text x="248" y="152.5">10K</text>
<text x="58" y="160.3" transform="rotate(-90 58 160.3)">10uF</text>
<text x="101.2" y="161.8" transform="rotate(-90 101.2 161.8)">C70</text>
<text x="108.8" y="160.3" transform="rotate(-90 108.8 160.3)">10uF</text>
<text x="113.9" y="161.1" transform="rotate(-90 113.9 161.1)">0.1uF</text>
<text x="78.8" y="162.1">SPX3819M5L</text>
<text x="164.1" y="164.7">R91</text>
<text x="164.1" y="167.7">90.9K</text>
<text x="192.1" y="164.7">R85</text>
<text x="192.1" y="167.7">90.9K</text>
<text x="220" y="164.7">R87</text>
<text x="220" y="167.7">10K</text>
<text x="248" y="164.7">R89</text>
<text x="248" y="167.7">10K</text>
<text x="101.2" y="171.2" transform="rotate(-90 101.2 171.2)">0.1uF</text>
</g>
<g font-size="2.3">
<text x="48.3" y="25">VDD12V</text>
<text x="106.2" y="30">2</text>
<text x="128.8" y="30">1</text>
<text x="106.2" y="35.1">7</text>
<text x="128.8" y="35.1">3</text>
<text x="193.1" y="30.1">VDD5V</text>
<text x="231.2" y="30.1">VMOT</text>
<text x="106.2" y="37.6">8</text>
<text x="128.8" y="37.6">5</text>
<text x="106.2" y="42.7">4</text>
<text x="106.2" y="45.2">9</text>
<text x="128.8" y="42.7">6</text>
<text x="231.2" y="42.8">VSRV</text>
<text x="216" y="83.4">VDD12V</text>
<text x="68.6" y="85.9">VEXT</text>
<text x="122" y="85.9">VDD12V</text>
<text x="221" y="88.5">VDD5V</text>
<text x="57.7" y="90.9">1</text>
<text x="57.7" y="93.5">2</text>
<text x="226.1" y="93.6">VDD3V3</text>
<text x="57.7" y="96">3</text>
<text x="231.2" y="98.6">VMOT</text>
<text x="236.3" y="103.7">VSRV</text>
<text x="68.6" y="108.8">VBAT</text>
<text x="53.4" y="141.8">VDD5V</text>
<text x="109.3" y="141.8">VDD3V3</text>
<text x="157.5" y="139.3">VBAT</text>
<text x="185.5" y="139.3">VDD12V</text>
<text x="213.4" y="139.3">VDD5V</text>
<text x="241.4" y="139.3">VDD3V3</text>
<text x="75.7" y="146.8">1</text>
<text x="93.3" y="146.8">5</text>
<text x="75.7" y="151.9">3</text>
<text x="75.7" y="157">2</text>
<text x="93.3" y="157">4</text>
<text x="203" y="191.6">Title</text>
<text x="203" y="199.2">Size</text>
<text x="205.5" y="201.8">A4</text>
<text x="213.2" y="199.2">Document Number</text>
<text x="286.8" y="199.2">Rev</text>
<text x="289.4" y="201.8">R0A</text>
<text x="203" y="206.8">Date:</text>
<text x="216.2" y="206.8">Monday, July 27, 2015</text>
<text x="253.8" y="206.8">Sheet</text>
<text x="266.5" y="206.8">3</text>
<text x="274.1" y="206.8">of</text>
<text x="281.7" y="206.8">3</text>
</g>
<g font-size="2.3" fill="#004080">
<text x="110.5" y="31.6">VIN</text>
<text x="119.3" y="31.6">BOOT</text>
<text x="110.5" y="36.7">EN</text>
<text x="110.5" y="39.2">SS</text>
<text x="122" y="36.7">SW</text>
<text x="122.9" y="39.2">FB</text>
<text x="110.5" y="44.3">GND1</text>
<text x="110.5" y="46.8">GND2</text>
<text x="118.9" y="44.3">COMP</text>
<text x="48.3" y="95.1">GND1</text>
<text x="49.8" y="92.5">VCC</text>
<text x="48.3" y="97.6">GND2</text>
<text x="80.1" y="148.4">VIN</text>
<text x="86.9" y="148.4">VO</text>
<text x="80.1" y="153.5">EN</text>
<text x="80.1" y="158.6">GND</text>
<text x="87.2" y="158.6">BP</text>
</g>
<g font-size="2.3" fill="#f00">
<text x="137.7" y="34.9">SW_5V</text>
<text x="137.7" y="37.4">FB_5V</text>
<text x="140.5" y="158.6">VMON_BAT</text>
<text x="168.5" y="158.6">VMON_12V</text>
<text x="196.4" y="158.6">VMON_5V</text>
<text x="224.3" y="158.6">VMON_3V3</text>
</g>
<g font-size="1.8">
<text x="31.8" y="1.9">5</text>
<text x="90.1" y="1.9">4</text>
<text x="148.5" y="1.9">3</text>
<text x="206.8" y="1.9">2</text>
<text x="265.2" y="1.9">1</text>
<text x=".7" y="29.8">D</text>
<text x="295.1" y="29.8">D</text>
<text x=".7" y="80.9">C</text>
<text x="295.1" y="80.9">C</text>
<text x=".7" y="132.1">B</text>
<text x="295.1" y="132.1">B</text>
<text x=".7" y="183.3">A</text>
<text x="295.1" y="183.3">A</text>
<text x="31.8" y="209.2">5</text>
<text x="90.1" y="209.2">4</text>
<text x="148.5" y="209.2">3</text>
<text x="206.8" y="209.2">2</text>
<text x="265.2" y="209.2">1</text>
</g>
</svg>
